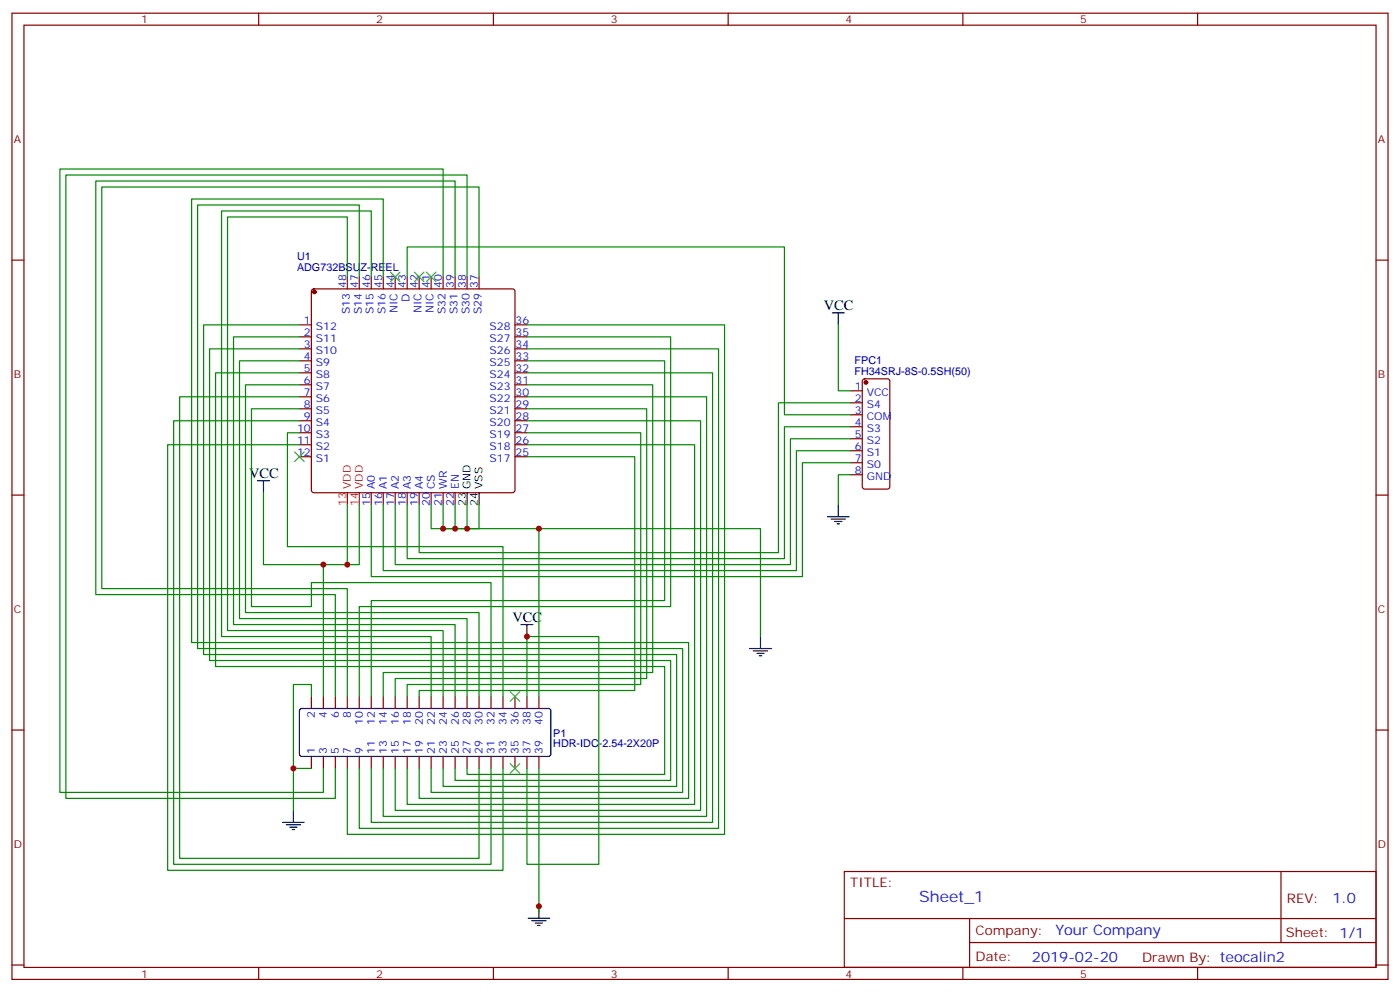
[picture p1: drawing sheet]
<svg xmlns="http://www.w3.org/2000/svg" width="412mm" height="292mm" viewBox="0 0 412 292" stroke-linecap="round" stroke-linejoin="round" font-family="sans-serif">
<g fill="none" stroke="#870000" stroke-width=".35">
<path d="M3.5 3.9h405.4v284.3h-405.4zM7.1 7.4h398.2v277.3h-398.2zM76.2 3.9v3.5M145.3 3.9v3.5M214.5 3.9v3.5M283.6 3.9v3.5M352.8 3.9v3.5M3.5 76.6h3.6M405.3 76.6h3.6M88.2 95.6h3.5M88.2 99.1h3.5M92 85.2l.4-.2h58.6l.5 .2 .2 .5v58.6l-.2 .5-.5 .2h-58.6l-.5-.2-.2-.5v-58.6z"/>
<path d="M102.3 81.5v3.5M105.8 81.5v3.5M109.4 81.5v3.5M112.9 81.5v3.5M116.4 81.5v3.5M119.9 81.5v3.5M123.5 81.5v3.5M127 81.5v3.5M130.5 81.5v3.5M134.1 81.5v3.5M137.6 81.5v3.5M141.1 81.5v3.5"/>
<path d="M151.7 95.6h3.5M151.7 99.1h3.5M88.2 102.7h3.5M88.2 106.2h3.5M88.2 109.7h3.5M88.2 113.2h3.5M88.2 116.8h3.5M151.7 102.7h3.5M151.7 106.2h3.5M151.7 109.7h3.5M151.7 113.2h3.5M151.7 116.8h3.5"/>
<path d="M250.5 115h3.5M250.5 118.5h3.5M254.2 111.7l.5-.2h6.7l.7 .4v31.3l-.2 .5-.5 .2h-6.7l-.5-.2-.2-.5v-31zM88.2 120.3h3.5M88.2 123.8h3.5M88.2 127.4h3.5M88.2 130.9h3.5M88.2 134.4h3.5M151.7 120.3h3.5M151.7 123.8h3.5M151.7 127.4h3.5M151.7 130.9h3.5"/>
<path d="M151.7 134.4h3.5M250.5 122.1h3.5M250.5 125.6h3.5M250.5 129.1h3.5M250.5 132.6h3.5M250.5 136.2h3.5M250.5 139.7h3.5M3.5 145.7h3.6M109.4 145v3.5M112.9 145v3.5M116.4 145v3.5M119.9 145v3.5"/>
<path d="M123.5 145v3.5M127 145v3.5M130.5 145v3.5M134.1 145v3.5M405.3 145.7h3.6M3.5 214.8h3.6M91.7 205v3.5M95.2 205v3.5M98.8 205v3.5M102.3 205v3.5M105.8 205v3.5M109.4 205v3.5"/>
<path d="M112.9 205v3.5M116.4 205v3.5M119.9 205v3.5M123.5 205v3.5M127 205v3.5M130.5 205v3.5M134.1 205v3.5M137.6 205v3.5M141.1 205v3.5M144.6 205v3.5M148.2 205v3.5M151.7 205v3.5"/>
<path d="M155.2 205v3.5M158.7 205v3.5M405.3 214.8h3.6M91.7 222.6v3.5M95.2 222.6v3.5M98.8 222.6v3.5M102.3 222.6v3.5M105.8 222.6v3.5M109.4 222.6v3.5M112.9 222.6v3.5M116.4 222.6v3.5M119.9 222.6v3.5"/>
<path d="M123.5 222.6v3.5M127 222.6v3.5M130.5 222.6v3.5M134.1 222.6v3.5M137.6 222.6v3.5M141.1 222.6v3.5M144.6 222.6v3.5M148.2 222.6v3.5M151.7 222.6v3.5M155.2 222.6v3.5M158.7 222.6v3.5M248.7 256.5h156.6v28.2h-156.6z"/>
<path d="M377.3 256.5v20.9M248.7 270.3h156.5M285.6 277.4h119.6M285.6 270.3v14.1M3.5 284h3.6M76.2 284.7v3.5M145.3 284.7v3.5M214.5 284.7v3.5M283.6 284.7v3.5M352.8 284.7v3.5M405.3 284h3.6"/>
</g>
<g fill="#870000" stroke="#870000" stroke-width=".35">
<circle cx="92.6" cy="85.9" r=".53"/>
<circle cx="255.1" cy="112.5" r=".53"/>
</g>
<path d="M102.3 145v3.5M105.8 145v3.5" fill="none" stroke="#f00" stroke-width=".35"/>
<g fill="none" stroke="#000" stroke-width=".35">
<path d="M245.2 92.1h3.5M246.9 92.1v3.5M75.8 141.5h3.6M77.6 141.5v3.5M137.6 145v3.5M141.1 145v3.5M243.8 152h6.3M244.8 152.8h4.3M245.9 153.5h2.1M246.6 154.2h.7M246.9 148.5v3.5M153.5 183.8h3.5"/>
<path d="M155.2 183.8v3.5M220.8 190.9h6.4M221.9 191.6h4.2M223 192.3h2.1M223.7 193h.7M224 187.3v3.6M88.4 208.7l.5-.2h72.7l.5 .2 .2 .5v12.7l-.3 .5-.4 .2h-72.7l-.5-.2-.2-.5v-12.7zM86.4 238.5v3.5M83.3 242h6.3M84.3 242.7h4.2M85.4 243.4h2.1M86.1 244.1h.7"/>
<path d="M155.6 270.2h6.3M156.6 270.9h4.3M157.7 271.6h2.1M158.4 272.3h.7M158.7 266.7v3.5"/>
</g>
<g fill="none" stroke="#008700" stroke-width=".35">
<path d="M88.2 95.6h-28.2v97h139.3v38.8h-68.8v-5.3M88.2 99.1h-19.4v84.7h65.3v21.2M102.3 81.5v-17.6h-35.3v121.7h63.5v19.4M105.8 81.5v-21.2h-47.6v130.6h142.9v42.3h-74.1v-7.1M109.4 81.5v-19.4h-44.1v125.2h61.7v17.7M112.9 81.5v-22.9h-56.5v130.5h146.4v45.8h-79.3v-8.8M119.9 81.5v-8.8h111.2v49.4h19.4M130.5 81.5v-31.8h-112.9v183.5h77.6v-7.1M134.1 81.5v-28.2h-105.9v121.7h70.6v30M137.6 81.5v-30h-118.2v183.4h79.4v-8.8M141.1 81.5v-26.5h-111.1v118.2h72.3v31.8M155.2 95.6h58.2v149.9h-111.1v-19.4"/>
<path d="M155.2 99.1h42.4v79.4h-91.8v26.5M246.9 95.6v19.4h3.6M88.2 102.7h-26.5v91.7h135.9v35.3h-63.5v-3.6M88.2 109.7h-24.7v86.4h132.3v31.8h-58.2v-1.8M88.2 116.8h-35.3v135.8h88.2v-26.5M88.2 106.2h-17.6v75.8h67v23M88.2 113.2h-15.9v67.1h68.8v24.7M155.2 102.7h56.5v141.1h-105.9v-17.7M155.2 109.7h54.7v132.3h-100.5v-15.9M155.2 116.8h52.9v123.4h-95.2v-14.1M155.2 106.2h40.6v70.5h-86.4v28.3M155.2 113.2h37.1v84.7h-79.4v7.1"/>
<path d="M250.5 118.5h-21.2v44.1h-105.8v-14.1M88.2 123.8h-37v130.6h93.4v-28.3M88.2 130.9h-38.8v125.2h98.8v-30M88.2 120.3h-14.1v58.2h17.6v-7.1h52.9v33.6M88.2 127.4h-3.5v33.5h63.5v44.1M155.2 123.8h51.2v114.7h-90v-12.4M155.2 130.9h49.4v105.8h-84.7v-10.6M155.2 120.3h35.3v79.4h-74.1v5.3M155.2 127.4h33.5v74h-68.8v3.6M155.2 134.4h31.8v68.8h-63.5v1.8M250.5 139.7h-3.6v8.8M250.5 136.2h-14.1v33.5h-127v-21.2"/>
<path d="M250.5 132.6h-15.9v35.3h-121.7v-19.4M250.5 129.1h-17.7v37.1h-116.4v-17.7M250.5 125.6h-19.4v38.8h-111.2v-15.9M77.6 145v21.2h24.7v-17.7M105.8 148.5v17.7h-3.5M127 148.5v7.1h97v31.7M130.5 148.5v7.1h3.6v-7.1M137.6 148.5v7.1h-3.5M141.1 148.5v7.1h-3.5M158.7 155.6v49.4M95.2 166.2v38.8M91.7 205v-3.6h-5.3v37.1"/>
<path d="M155.2 205v-17.7h21.2v67.1h-21.2v-28.3M86.4 226.1h5.3M158.7 226.1v42.4"/>
</g>
<path d="M115 80.1l2.8 2.8M117.8 80.1l-2.8 2.8M122.1 80.1l2.8 2.8M124.9 80.1l-2.8 2.8M125.6 80.1l2.8 2.8M128.4 80.1l-2.8 2.8M86.8 133l2.8 2.8M89.6 133l-2.8 2.8M150.3 203.6l2.8 2.8M153.1 203.6l-2.8 2.8M150.3 224.7l2.8 2.8M153.1 224.7l-2.8 2.8" fill="none" stroke="#3c3" stroke-width=".35"/>
<g fill="#c00">
<circle cx="158.8" cy="155.6" r=".88"/>
<circle cx="155.2" cy="187.3" r=".88"/>
<circle cx="95.3" cy="166.2" r=".88"/>
<circle cx="134.1" cy="155.6" r=".88"/>
<circle cx="130.5" cy="155.6" r=".88"/>
<circle cx="137.6" cy="155.6" r=".88"/>
<circle cx="102.3" cy="166.2" r=".88"/>
<circle cx="86.4" cy="226.1" r=".88"/>
<circle cx="158.8" cy="266.7" r=".88"/>
</g>
<text font-size="4.6" fill="#00f" x="270.8" y="265.5">Sheet_1</text>
<g font-size="4.2">
<text x="242.7" y="91.4">VCC</text>
<text x="73.4" y="140.8">VCC</text>
<text x="151" y="183.1">VCC</text>
</g>
<g font-size="4.2" fill="#00f">
<text x="392.5" y="265.7">1.0</text>
<text x="310.9" y="275.3">Your Company</text>
<text x="304" y="283.1">2019-02-20</text>
</g>
<g font-size="3.9" fill="#800">
<text x="250.5" y="261.1">TITLE:</text>
<text x="379.1" y="265.7">REV:</text>
<text x="287.4" y="275.3">Company:</text>
<text x="378.7" y="275.9">Sheet: 1/1</text>
<text x="287.4" y="282.9">Date:</text>
<text x="336.4" y="283">Drawn By: teocalin2</text>
</g>
<g font-size="3.2" fill="#800">
<text x="41.6" y="6.9">1</text>
<text x="110.8" y="6.9">2</text>
<text x="179.9" y="6.9">3</text>
<text x="249.1" y="6.9">4</text>
<text x="318.2" y="6.9">5</text>
<text x="4.1" y="42">A</text>
<text x="405.9" y="42">A</text>
<text x="4.1" y="111.1">B</text>
<text x="405.9" y="111.1">B</text>
<text x="4.1" y="180.3">C</text>
<text x="405.9" y="180.3">C</text>
<text x="4.1" y="249.4">D</text>
<text x="405.9" y="249.4">D</text>
<text x="41.6" y="287.7">1</text>
<text x="110.8" y="287.7">2</text>
<text x="179.9" y="287.7">3</text>
<text x="249.1" y="287.7">4</text>
<text x="318.2" y="287.7">5</text>
</g>
<g font-size="3.2" fill="#000080">
<text x="87.5" y="76.5">U1</text>
<text x="87.5" y="79.7">ADG732BSUZ-REEL</text>
<text x="251.7" y="107.2">FPC1</text>
<text x="251.7" y="110.4">FH34SRJ-8S-0.5SH(50)</text>
<text x="163" y="219.9">HDR-IDC-2.54-2X20P</text>
<text x="163" y="216.8">P1</text>
</g>
<g font-size="3.2" fill="#00f">
<text x="102" y="84.8" transform="rotate(-90 102 84.8)">48</text>
<text x="105.5" y="84.8" transform="rotate(-90 105.5 84.8)">47</text>
<text x="109" y="84.8" transform="rotate(-90 109 84.8)">46</text>
<text x="112.5" y="84.8" transform="rotate(-90 112.5 84.8)">45</text>
<text x="116.1" y="84.8" transform="rotate(-90 116.1 84.8)">44</text>
<text x="119.6" y="84.8" transform="rotate(-90 119.6 84.8)">43</text>
<text x="120.6" y="88.8" transform="rotate(-90 120.6 88.8)">D</text>
<text x="123.1" y="84.8" transform="rotate(-90 123.1 84.8)">42</text>
<text x="126.6" y="84.8" transform="rotate(-90 126.6 84.8)">41</text>
<text x="130.2" y="84.8" transform="rotate(-90 130.2 84.8)">40</text>
<text x="133.7" y="84.8" transform="rotate(-90 133.7 84.8)">39</text>
<text x="137.2" y="84.8" transform="rotate(-90 137.2 84.8)">38</text>
<text x="140.8" y="84.8" transform="rotate(-90 140.8 84.8)">37</text>
<text x="89.5" y="95.2">1</text>
<text x="103" y="92.5" transform="rotate(-90 103 92.5)">S13</text>
<text x="106.5" y="92.5" transform="rotate(-90 106.5 92.5)">S14</text>
<text x="110.1" y="92.5" transform="rotate(-90 110.1 92.5)">S15</text>
<text x="113.6" y="92.5" transform="rotate(-90 113.6 92.5)">S16</text>
<text x="117.1" y="92.2" transform="rotate(-90 117.1 92.2)">NIC</text>
<text x="124.2" y="92.2" transform="rotate(-90 124.2 92.2)">NIC</text>
<text x="127.7" y="92.2" transform="rotate(-90 127.7 92.2)">NIC</text>
<text x="131.2" y="92.5" transform="rotate(-90 131.2 92.5)">S32</text>
<text x="134.8" y="92.5" transform="rotate(-90 134.8 92.5)">S31</text>
<text x="138.3" y="92.5" transform="rotate(-90 138.3 92.5)">S30</text>
<text x="141.8" y="92.5" transform="rotate(-90 141.8 92.5)">S29</text>
<text x="151.9" y="95.2">36</text>
<text x="89.5" y="98.8">2</text>
<text x="93" y="97">S12</text>
<text x="93" y="100.5">S11</text>
<text x="144.2" y="100.5">S27</text>
<text x="144.2" y="97">S28</text>
<text x="151.9" y="98.8">35</text>
<text x="89.5" y="102.3">3</text>
<text x="89.5" y="105.8">4</text>
<text x="93" y="104.1">S10</text>
<text x="93" y="107.6">S9</text>
<text x="144.2" y="107.6">S25</text>
<text x="144.2" y="104.1">S26</text>
<text x="151.9" y="105.8">33</text>
<text x="151.9" y="102.3">34</text>
<text x="89.5" y="109.4">5</text>
<text x="89.5" y="112.9">6</text>
<text x="93" y="111.1">S8</text>
<text x="144.2" y="111.1">S24</text>
<text x="151.9" y="112.9">31</text>
<text x="151.9" y="109.4">32</text>
<text x="89.5" y="116.4">7</text>
<text x="89.5" y="119.9">8</text>
<text x="93" y="114.7">S7</text>
<text x="93" y="118.2">S6</text>
<text x="144.2" y="118.2">S22</text>
<text x="144.2" y="114.7">S23</text>
<text x="151.9" y="119.9">29</text>
<text x="151.9" y="116.4">30</text>
<text x="251.8" y="114.7">1</text>
<text x="251.8" y="118.2">2</text>
<text x="255.3" y="116.4">VCC</text>
<text x="255.3" y="119.9">S4</text>
<text x="89.5" y="123.5">9</text>
<text x="93" y="121.7">S5</text>
<text x="93" y="125.2">S4</text>
<text x="144.2" y="125.2">S20</text>
<text x="144.2" y="121.7">S21</text>
<text x="151.9" y="123.5">28</text>
<text x="251.8" y="121.7">3</text>
<text x="251.8" y="125.2">4</text>
<text x="255.3" y="123.5">COM</text>
<text x="87.5" y="127">10</text>
<text x="87.5" y="130.5">11</text>
<text x="93" y="128.8">S3</text>
<text x="144.2" y="128.8">S19</text>
<text x="151.9" y="130.5">26</text>
<text x="151.9" y="127">27</text>
<text x="251.8" y="128.8">5</text>
<text x="255.3" y="127">S3</text>
<text x="255.3" y="130.5">S2</text>
<text x="87.5" y="134.1">12</text>
<text x="93" y="132.3">S2</text>
<text x="93" y="135.8">S1</text>
<text x="144.2" y="135.8">S17</text>
<text x="144.2" y="132.3">S18</text>
<text x="151.9" y="134.1">25</text>
<text x="251.8" y="132.3">6</text>
<text x="251.8" y="135.8">7</text>
<text x="255.3" y="134.1">S1</text>
<text x="255.3" y="137.6">S0</text>
<text x="110.4" y="143.9" transform="rotate(-90 110.4 143.9)">A0</text>
<text x="113.9" y="143.9" transform="rotate(-90 113.9 143.9)">A1</text>
<text x="117.5" y="143.9" transform="rotate(-90 117.5 143.9)">A2</text>
<text x="121" y="143.9" transform="rotate(-90 121 143.9)">A3</text>
<text x="124.5" y="143.9" transform="rotate(-90 124.5 143.9)">A4</text>
<text x="128.1" y="143.9" transform="rotate(-90 128.1 143.9)">CS</text>
<text x="131.6" y="143.9" transform="rotate(-90 131.6 143.9)">WR</text>
<text x="135.1" y="143.9" transform="rotate(-90 135.1 143.9)">EN</text>
<text x="251.8" y="139.3">8</text>
<text x="255.3" y="141.1">GND</text>
<text x="109" y="148.8" transform="rotate(-90 109 148.8)">15</text>
<text x="112.5" y="148.8" transform="rotate(-90 112.5 148.8)">16</text>
<text x="116.1" y="148.8" transform="rotate(-90 116.1 148.8)">17</text>
<text x="119.6" y="148.8" transform="rotate(-90 119.6 148.8)">18</text>
<text x="123.1" y="148.8" transform="rotate(-90 123.1 148.8)">19</text>
<text x="126.6" y="148.8" transform="rotate(-90 126.6 148.8)">20</text>
<text x="130.2" y="148.8" transform="rotate(-90 130.2 148.8)">21</text>
<text x="133.7" y="148.8" transform="rotate(-90 133.7 148.8)">22</text>
<text x="92.8" y="211.2" transform="rotate(-90 92.8 211.2)">2</text>
<text x="96.3" y="211.2" transform="rotate(-90 96.3 211.2)">4</text>
<text x="99.8" y="211.2" transform="rotate(-90 99.8 211.2)">6</text>
<text x="103.4" y="211.2" transform="rotate(-90 103.4 211.2)">8</text>
<text x="106.9" y="213.2" transform="rotate(-90 106.9 213.2)">10</text>
<text x="110.4" y="213.2" transform="rotate(-90 110.4 213.2)">12</text>
<text x="113.9" y="213.2" transform="rotate(-90 113.9 213.2)">14</text>
<text x="117.5" y="213.2" transform="rotate(-90 117.5 213.2)">16</text>
<text x="121" y="213.2" transform="rotate(-90 121 213.2)">18</text>
<text x="124.5" y="213.2" transform="rotate(-90 124.5 213.2)">20</text>
<text x="128.1" y="213.2" transform="rotate(-90 128.1 213.2)">22</text>
<text x="131.6" y="213.2" transform="rotate(-90 131.6 213.2)">24</text>
<text x="135.1" y="213.2" transform="rotate(-90 135.1 213.2)">26</text>
<text x="138.6" y="213.2" transform="rotate(-90 138.6 213.2)">28</text>
<text x="142.2" y="213.2" transform="rotate(-90 142.2 213.2)">30</text>
<text x="145.7" y="213.2" transform="rotate(-90 145.7 213.2)">32</text>
<text x="149.2" y="213.2" transform="rotate(-90 149.2 213.2)">34</text>
<text x="152.8" y="213.2" transform="rotate(-90 152.8 213.2)">36</text>
<text x="156.3" y="213.2" transform="rotate(-90 156.3 213.2)">38</text>
<text x="159.8" y="213.2" transform="rotate(-90 159.8 213.2)">40</text>
<text x="92.8" y="221.9" transform="rotate(-90 92.8 221.9)">1</text>
<text x="96.3" y="221.9" transform="rotate(-90 96.3 221.9)">3</text>
<text x="99.8" y="221.9" transform="rotate(-90 99.8 221.9)">5</text>
<text x="103.4" y="221.9" transform="rotate(-90 103.4 221.9)">7</text>
<text x="106.9" y="221.9" transform="rotate(-90 106.9 221.9)">9</text>
<text x="110.4" y="221.9" transform="rotate(-90 110.4 221.9)">11</text>
<text x="113.9" y="221.9" transform="rotate(-90 113.9 221.9)">13</text>
<text x="117.5" y="221.9" transform="rotate(-90 117.5 221.9)">15</text>
<text x="121" y="221.9" transform="rotate(-90 121 221.9)">17</text>
<text x="124.5" y="221.9" transform="rotate(-90 124.5 221.9)">19</text>
<text x="128.1" y="221.9" transform="rotate(-90 128.1 221.9)">21</text>
<text x="131.6" y="221.9" transform="rotate(-90 131.6 221.9)">23</text>
<text x="135.1" y="221.9" transform="rotate(-90 135.1 221.9)">25</text>
<text x="138.6" y="221.9" transform="rotate(-90 138.6 221.9)">27</text>
<text x="142.2" y="221.9" transform="rotate(-90 142.2 221.9)">29</text>
<text x="145.7" y="221.9" transform="rotate(-90 145.7 221.9)">31</text>
<text x="149.2" y="221.9" transform="rotate(-90 149.2 221.9)">33</text>
<text x="152.8" y="221.9" transform="rotate(-90 152.8 221.9)">35</text>
<text x="156.3" y="221.9" transform="rotate(-90 156.3 221.9)">37</text>
<text x="159.8" y="221.9" transform="rotate(-90 159.8 221.9)">39</text>
</g>
<g font-size="3.2" fill="#f00">
<text x="103.4" y="143.9" transform="rotate(-90 103.4 143.9)">VDD</text>
<text x="106.9" y="143.9" transform="rotate(-90 106.9 143.9)">VDD</text>
<text x="102" y="148.8" transform="rotate(-90 102 148.8)">13</text>
<text x="105.5" y="148.8" transform="rotate(-90 105.5 148.8)">14</text>
</g>
<g font-size="3.2">
<text x="138.6" y="143.9" transform="rotate(-90 138.6 143.9)">GND</text>
<text x="142.2" y="143.9" transform="rotate(-90 142.2 143.9)">VSS</text>
<text x="137.2" y="148.8" transform="rotate(-90 137.2 148.8)">23</text>
<text x="140.8" y="148.8" transform="rotate(-90 140.8 148.8)">24</text>
</g>
</svg>
